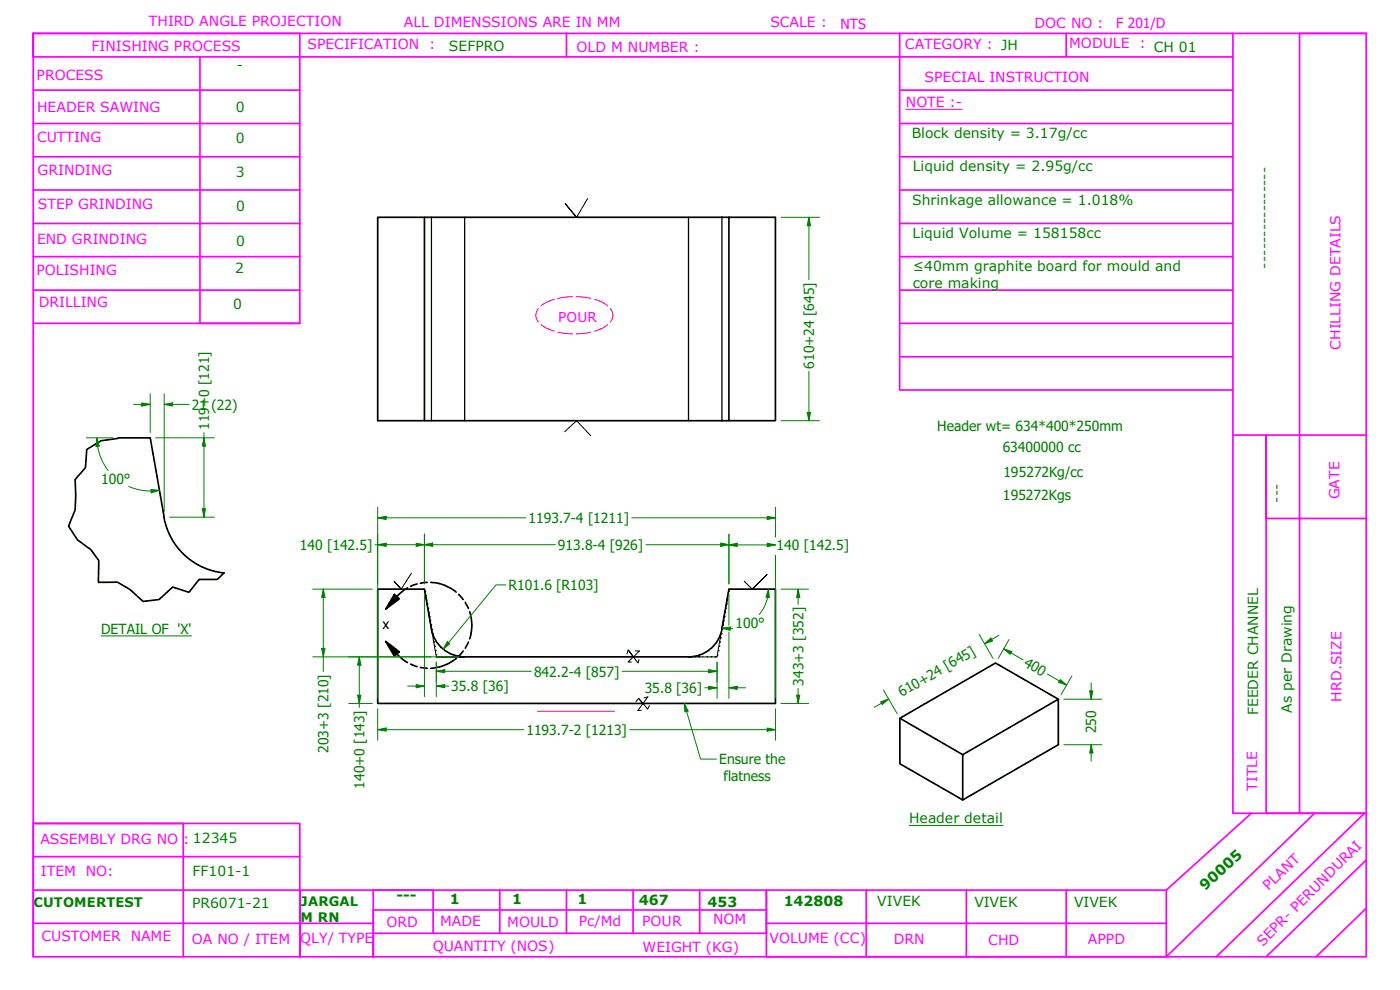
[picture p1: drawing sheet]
<svg xmlns="http://www.w3.org/2000/svg" width="420mm" height="297mm" viewBox="0 0 420 297" stroke-linecap="round" stroke-linejoin="round" font-family="sans-serif">
<!-- layer: Visible (ANSI) -->
<path d="M127.4 65.2h-14.1v61h14.1v-61h91.4M218.8 65.2h13.9v61h-13.9zM35.6 131.4h9.5l4.2 23.8M127.4 126.2h91.4M49.2 155.2a20.4 20.4 0 0 0 18 16.7M129.4 188.7a10.2 10.2 0 0 0 10 8.4h67.3a10.2 10.2 0 0 0 10-8.4M129.5 188.6l-2.1-11.8h-14.1v34.3h119.4v-34.3h-13.9l-2.1 11.8M317.6 209.8l-18.8-10.9-28.7 16.6v13.7l18.8 10.8 28.7-16.6v-13.6l-28.7 16.6-18.8-10.9M288.9 226.4v13.6" fill="none" stroke="#000" stroke-width=".51"/>
<!-- layer: Visible Narrow (ANSI) -->
<path d="M129.5 65.2v61M139.4 65.2v61M206.6 65.2v61M216.7 65.2v61" fill="none" stroke="#000" stroke-width=".38"/>
<!-- layer: Break Line (ANSI) -->
<path d="M35.6 131.4l-5.3 .9-4.3 2.6-.3 5.4-3.2 3.6 .2 4.7-.2 4.4-1.9 4.8 2.6 4.2 4 2.9 2.5 3.3-.2 6.5h5.7l3.9 2.2 3.8 3.6 4.9-.6 4-3.8 4.9 1.6 3.1-3.9h5.4l2-1.9" fill="none" stroke="#000" stroke-width=".51"/>
<!-- layer: Symbol (ANSI) -->
<path d="M30.4 190.8h27.1" fill="none" stroke="#008000" stroke-width=".3"/>
<!-- layer: Detail Boundary (ANSI) -->
<g fill="none" stroke="#000" stroke-width=".51">
<path d="M118.4 178.4l1.4 1.3-4 3zM122.3 176.4l-2.7 2.1-3.8 4.2M125.2 175.2l-1.9 .7M128.2 174.7l-2 .3M129.3 174.7a12.7 12.7 0 0 1 7.6 3M137.7 178.4l1.3 1.5M115.8 192.5l4 3.1-1.4 1.3zM115.8 192.5l3.8 4.2 2.7 2.1M123.3 199.2l1.9 .8M136.9 197.6a13.9 13.9 0 0 1-7.6 2.9M139 195.3l-1.3 1.6M139.6 180.7l1 1.8"/>
<path d="M140.6 192.6l-1 1.9M141 183.6a13.2 13.2 0 0 1 0 8.1M126.2 200.3l2 .2"/>
</g>
<g fill="#000">
<path d="M118.4 178.4l1.4 1.3-4 3z" fill-rule="evenodd"/>
<path d="M115.8 192.5l4 3.1-1.4 1.3z" fill-rule="evenodd"/>
</g>
<!-- layer: Title (ANSI) -->
<g fill="none" stroke="#f0f" stroke-width=".51">
<path d="M60 17.1v79.9h30M170 10v7.1M270 10v77h100M320 10v7.1M370 17.1v226.9h40h-20M370 17.1h-360v-7.1v277.1h400v-277.1h-400h80v87h-80M370 10v7.1M410 10h-20v234h-10v-113.5v25.1h30M10 27h80M10 37.1h80M270 27h100M270 37.1h100"/>
<path d="M10 47h80M10 57h80M270 47h100M270 57h100M10 67h80M10 77h80M270 67h100M270 77h100M10 87h80M270 87v30h100M270 97h100M270 107h100"/>
<path d="M370 130.5h40M10 247.1h45v40M10 257h80M375.5 244l-25.5 23.1M394.5 244l-44.5 43.1M409.5 244l-44.5 43.1M410 258l-30 29.1M10 277h102M10 267.1h80M150 267.1v12.9M170 267.1v12.9M190 267.1v12.9"/>
<path d="M210 267.1v12.9M230 273h-118v14.1M230 277h120M260 267.1v20M290 267.1v20M320 267.1v20M410 272.5l-15 14.6M10 287.1v-40h80v40v-20h260v20M112 287.1v-7.1h118v-12.9v20h120M130 280v-12.9h-18v20"/>
</g>
<path d="M271.8 32.8h17" fill="none" stroke="#f0f" stroke-width=".3"/>
<!-- layer: Sketch Geometry (ANSI) -->
<g fill="none" stroke="#000" stroke-width=".3">
<path d="M176.3 59.6l-3.3 5.6-3.5-4.2 3.5 4.2M169.5 129.5l3.5-3.3 4.3 4.5M123.4 172l-3 4.8-2.2-2.5 2.2 2.5M127.4 176.8v.4M127.4 177.3h.1M127.5 177.5h.1M127.5 177.6l.2 .9M127.7 178.6h.1M127.7 178.7h.1M127.8 178.9l.1 .9M127.9 179.9h.1M218.2 179.9h.1"/>
<path d="M218.4 178.7h.1M218.4 178.9l-.2 .9M218.4 178.6h.1M218.6 177.3h.1M218.6 177.5h.1M218.6 177.6l-.2 .9M218.8 176.8l-.1 .4M223.3 174.4l2.4 2.4 4.5-4.4-4.5 4.4M128 180h.1M128 180.1l.1 .9M128.1 181.2h.1M128.1 181.3h.1"/>
<path d="M128.2 181.4l.1 .9M128.4 182.4h.1M128.4 182.5h.1M128.4 182.7l.2 .9M128.6 183.7h.1M128.6 183.8h.1M128.7 183.9l.1 .9M128.8 185h.1M128.8 185.1h.1M128.8 185.2l.2 .9M129 186.2h.1M129 186.4h.1"/>
<path d="M129.1 186.5l.1 .9M129.3 187.5h.1M129.3 187.6h.1M129.3 187.8l.2 .8M129.5 188.8h.1M129.5 188.9h.1M129.5 189l.2 .9M129.7 190h.1M129.7 190.2h.1M129.7 190.3l.2 .9M129.9 191.3h.1M130 191.4h.1"/>
<path d="M130 191.6l.1 .9M130.2 192.6h.1M130.2 192.7h.1M130.2 192.8l.2 .9M130.4 193.9h.1M130.4 194h.1M130.4 194.1l.2 .9M130.6 195.1h.1M130.6 195.2h.1M130.7 195.4l.1 .9M130.8 196.3v.1M130.9 196.5h.1"/>
<path d="M130.9 196.6v.5h.5M131.5 197.1h.1M131.6 197.1h.1M131.8 197.1h.8M132.7 197.1h.1M132.8 197.1h.1M133 197.1h.8M133.9 197.1h.1M134 197.1h.1M134.2 197.1h3.3M137.6 197.1h.1M137.7 197.1h.1"/>
<path d="M137.9 197.1h.8M138.8 197.1h.1M138.9 197.1h.1M139.1 197.1h.3M188.5 195l-.3 1.2M190.1 197.1l-1.6-2.1 3 3.9 .3-1M190.7 195.3h1.2l-3.4 3.3 1 .1M206.6 197.1h.5M207.2 197.1h.1M207.3 197.1h.1M207.5 197.1h.8M208.4 197.1h.1"/>
<path d="M208.5 197.1h.1M208.7 197.1h.8M209.6 197.1h.1M209.7 197.1h.1M209.9 197.1h2.1M212.1 197.1h.1M212.2 197.1h1M213.3 197.1h.1M213.4 197.1h.1M213.6 197.1h.8M214.5 197.1h.1M214.6 197.1h.1"/>
<path d="M215.3 196.5h.1M215.3 196.6l-.1 .5h-.4M215.3 196.3v.1M215.5 195.4l-.2 .9M215.5 195.1h.1M215.5 195.2h.1M215.7 194h.1M215.7 194.1l-.2 .9M215.8 193.9h.1M215.9 192.8l-.1 .9M216 192.6h.1M216 192.7h.1"/>
<path d="M216.2 191.4h.1M216.2 191.6l-.2 .9M216.2 191.3h.1M216.3 190.3l-.1 .9M216.4 190h.1M216.4 190.2h.1M216.6 188.9h.1M216.6 189l-.2 .9M216.7 188.8h.1M216.8 187.8l-.1 .8M216.9 187.5h.1M216.9 187.6h.1"/>
<path d="M217 186.4h.1M217 186.5l-.1 .9M217.1 186.2h.1M217.3 185h.1M217.3 185.1h.1M217.3 185.2l-.2 .9M217.5 183.8h.1M217.5 183.9l-.1 .9M217.6 183.7h.1M217.7 182.4h.1M217.7 182.5h.1M217.7 182.7l-.1 .9"/>
<path d="M217.9 181.3h.1M217.9 181.4l-.1 .9M218 181.2h.1M218.2 180h.1M218.2 180.1l-.2 .9M191.6 209.5l-.7 1M193 211.1l-1.4-1.6 2.8 3.3 .5-1.1M193.3 209.4l1.1-.3-3 4.1 1.1-.1"/>
</g>
<path d="M130.9 197.1h8.5" fill="none" stroke="#000" stroke-width=".38"/>
<!-- layer: Dimension (ANSI) -->
<path d="M113.3 155.4h2.6" fill="none" stroke="#008000" stroke-width=".3"/>
<path d="M113.3 155.4l2.6-.5v1z" fill-rule="evenodd" fill="#008000"/>
<path d="M113.3 155.4l2.6-.5v1zM230.3 155.4h2.4" fill="none" stroke="#008000" stroke-width=".3"/>
<path d="M230.3 154.9l2.4 .5-2.4 .5z" fill-rule="evenodd" fill="#008000"/>
<path d="M113.3 152.2v57.3M115.9 155.4h42M189.6 155.4h40.7M230.3 154.9l2.4 .5-2.4 .5zM232.7 152.2v8.9M232.7 166.7v42.8M239.5 208.6v2.5" fill="none" stroke="#008000" stroke-width=".3"/>
<path d="M239.1 208.6h.9l-.5 2.5z" fill-rule="evenodd" fill="#008000"/>
<path d="M239.5 176.8v2.4M239.1 208.6h.9l-.5 2.5z" fill="none" stroke="#008000" stroke-width=".3"/>
<path d="M239.5 176.8l.5 2.4h-.9z" fill-rule="evenodd" fill="#008000"/>
<path d="M242.8 123.7v2.5M234.4 176.8h8.3M239.5 176.8l.5 2.4h-.9zM239.5 179.2v2.1M234.4 211.1h8.3M239.5 206.5v2.1" fill="none" stroke="#008000" stroke-width=".3"/>
<path d="M242.3 123.7h1l-.5 2.5z" fill-rule="evenodd" fill="#008000"/>
<path d="M242.8 65.2v2.5M242.3 123.7h1l-.5 2.5z" fill="none" stroke="#008000" stroke-width=".3"/>
<path d="M242.8 65.2l.5 2.5h-1z" fill-rule="evenodd" fill="#008000"/>
<path d="M234.4 65.2h11.5M242.8 65.2l.5 2.5h-1zM242.8 67.7v16.2M242.8 111.4v12.3M234.4 126.2h11.5M124.9 163.4h2.5" fill="none" stroke="#008000" stroke-width=".3"/>
<path d="M124.9 163l2.5 .4-2.5 .5z" fill-rule="evenodd" fill="#008000"/>
<path d="M113.3 163.4h2.6M124.9 163l2.5 .4-2.5 .5z" fill="none" stroke="#008000" stroke-width=".3"/>
<path d="M113.3 163.4l2.6-.4v.9z" fill-rule="evenodd" fill="#008000"/>
<path d="M112.6 163.4h.7M113.3 163.4l2.6-.4v.9zM113.3 160.3v14.9M115.9 163.4h9M127.4 163.4h2.5M127.4 160.3v14.9" fill="none" stroke="#008000" stroke-width=".3"/>
<path d="M127.4 163.4l2.5-.5v1z" fill-rule="evenodd" fill="#008000"/>
<path d="M127.4 163.4l2.5-.5v1zM216.3 163.4h2.5" fill="none" stroke="#008000" stroke-width=".3"/>
<path d="M216.3 162.9l2.5 .5-2.5 .5z" fill-rule="evenodd" fill="#008000"/>
<path d="M127.4 160.3v14.9M129.9 163.4h36.8M193.9 163.4h22.4M216.3 162.9l2.5 .5-2.5 .5zM218.8 160.3v14.9M216.7 188.5l2.5 .1" fill="none" stroke="#008000" stroke-width=".3"/>
<path d="M216.7 188.5l2.5-.4-.1 1.1z" fill-rule="evenodd" fill="#008000"/>
<path d="M230.6 176.8l-.2 2.4M216.7 188.5l2.5-.4-.1 1.1z" fill="none" stroke="#008000" stroke-width=".3"/>
<path d="M230.6 176.8l.3 2.5-1-.1z" fill-rule="evenodd" fill="#008000"/>
<path d="M61.2 131.4v2.4M230.4 179.2a11.9 11.9 0 0 1-2.5 5.2M230.6 176.8l.3 2.5-1-.1zM219.9 188.6h-.7" fill="none" stroke="#008000" stroke-width=".3"/>
<!-- layer: Sketch Geometry (ANSI) -->
<path d="M161.6 92.6a2.91 2.91 0 0 0 0 4M162.4 97.4a9 9 0 0 0 4 2M166.4 89.8a9 9 0 0 0-4 2M167.4 99.7l4.4 .5M171.8 89l-4.4 .5M172.9 89l4.5 .5M177.4 99.7l-4.5 .5M178.4 89.8a8.3 8.3 0 0 1 4 2M182.4 97.4a8.3 8.3 0 0 1-4 2M183.2 92.6a3.1 3.1 0 0 1 0 4M161.4 213.4h23" fill="none" stroke="#ff0080" stroke-width=".3"/>
<!-- layer: Dimension (ANSI) -->
<path d="M61.2 131.4l.5 2.4h-1z" fill-rule="evenodd" fill="#008000"/>
<path d="M61.2 131.4l.5 2.4h-1zM61.2 152.6v2.6" fill="none" stroke="#008000" stroke-width=".3"/>
<path d="M60.7 152.6h1l-.5 2.6z" fill-rule="evenodd" fill="#008000"/>
<path d="M29.1 131.4l.2 2.4M46.7 131.4h17.7M61.2 129.8v1.6M61.2 133.8v18.8M50.9 155.2h13.5M60.7 152.6h1l-.5 2.6z" fill="none" stroke="#008000" stroke-width=".3"/>
<path d="M29.1 131.4l.7 2.4-1 .1z" fill-rule="evenodd" fill="#008000"/>
<path d="M29.1 131.4l.7 2.4-1 .1zM47.8 147.1l-2.5 .3" fill="none" stroke="#008000" stroke-width=".3"/>
<path d="M45.3 146.9l2.5 .2-2.4 .8z" fill-rule="evenodd" fill="#008000"/>
<path d="M25.9 131.4h8.1M29.3 133.8a16 16 0 0 0 3.2 7.4M42.5 121.3h2.6M38.6 146a16 16 0 0 0 6.7 1.3M45.3 146.9l2.5 .2-2.4 .8z" fill="none" stroke="#008000" stroke-width=".3"/>
<path d="M42.5 120.9l2.6 .4-2.6 .5z" fill-rule="evenodd" fill="#008000"/>
<path d="M42.5 120.9l2.6 .4-2.6 .5zM49.3 121.3h2.5" fill="none" stroke="#008000" stroke-width=".3"/>
<path d="M49.3 121.3l2.5-.4v.9z" fill-rule="evenodd" fill="#008000"/>
<path d="M45.1 118.2v11.6M49.3 118.2v35.4M40.1 121.3h2.4M49.3 121.3l2.5-.4v.9zM51.8 121.3h5M218.8 163.5h2.4" fill="none" stroke="#008000" stroke-width=".3"/>
<path d="M218.8 163.5l2.4-.5v1z" fill-rule="evenodd" fill="#008000"/>
<path d="M218.8 163.5l2.4-.5v1zM230.3 163.5h2.4" fill="none" stroke="#008000" stroke-width=".3"/>
<path d="M230.3 163l2.4 .5-2.4 .5z" fill-rule="evenodd" fill="#008000"/>
<path d="M218.8 160.3v14.9M221.2 163.5h9.1M230.3 163l2.4 .5-2.4 .5zM232.7 160.3v.8M232.7 166.7v8.5M113.3 218.9h2.6" fill="none" stroke="#008000" stroke-width=".3"/>
<path d="M113.3 218.9l2.6-.5v1z" fill-rule="evenodd" fill="#008000"/>
<path d="M113.3 218.9l2.6-.5v1zM230.3 218.9h2.4" fill="none" stroke="#008000" stroke-width=".3"/>
<path d="M230.3 218.4l2.4 .5-2.4 .5z" fill-rule="evenodd" fill="#008000"/>
<path d="M134.6 192.8l-1.6 1.9M113.3 212.6v9.5M115.9 218.9h41.3M189 218.9h41.3M230.3 218.4l2.4 .5-2.4 .5zM232.7 212.6v9.5" fill="none" stroke="#008000" stroke-width=".3"/>
<path d="M134.2 192.5l.8 .7-2 1.5z" fill-rule="evenodd" fill="#008000"/>
<path d="M151.8 175.5h-3l-14.2 17.3M134.2 192.5l.8 .7-2 1.5zM317.9 204.3l2.2 1.2" fill="none" stroke="#008000" stroke-width=".3"/>
<!-- layer: Symbol (ANSI) -->
<path d="M272.9 247.7h28.1" fill="none" stroke="#008000" stroke-width=".3"/>
<!-- layer: Dimension (ANSI) -->
<path d="M318.2 203.9l1.9 1.6-2.4-.8z" fill-rule="evenodd" fill="#008000"/>
<path d="M301.2 194.7l2.2 1.2M318.2 203.9l1.9 1.6-2.4-.8z" fill="none" stroke="#008000" stroke-width=".3"/>
<path d="M301.2 194.7l2.5 .8-.6 .8z" fill-rule="evenodd" fill="#008000"/>
<path d="M301.2 194.7l2.5 .8-.6 .8zM302.8 191.9l-3.2 5.6M303.4 195.9l3.6 2.1M314.3 202.2l3.6 2.1M321.7 202.8l-3.2 5.6M327.5 223.4v2.5" fill="none" stroke="#008000" stroke-width=".3"/>
<path d="M327.5 223.4l.5 2.5h-1z" fill-rule="evenodd" fill="#008000"/>
<path d="M327.5 207.3v2.5M327.5 223.4l.5 2.5h-1z" fill="none" stroke="#008000" stroke-width=".3"/>
<path d="M327 207.3h1l-.5 2.5z" fill-rule="evenodd" fill="#008000"/>
<path d="M319.3 209.8h11.3M327 207.3h1l-.5 2.5zM327.5 204.8v2.5M319.3 223.4h11.3M327.5 225.9v2.5" fill="none" stroke="#008000" stroke-width=".3"/>
<!-- layer: Symbol (ANSI) -->
<path d="M205.4 211.1l.7 2.4" fill="none" stroke="#008000" stroke-width=".3"/>
<path d="M205.4 211.1l1.1 2.2-1 .3z" fill-rule="evenodd" fill="#008000"/>
<path d="M205.4 211.1l1.1 2.2-1 .3zM206.1 213.5l4.1 14.3h4.8" fill="none" stroke="#008000" stroke-width=".3"/>
<!-- layer: Dimension (ANSI) -->
<path d="M130.9 201.4h2.6" fill="none" stroke="#008000" stroke-width=".3"/>
<path d="M130.9 201.4l2.6-.5v1z" fill-rule="evenodd" fill="#008000"/>
<path d="M130.9 201.4l2.6-.5v1zM212.7 201.4h2.5" fill="none" stroke="#008000" stroke-width=".3"/>
<path d="M212.7 200.9l2.5 .5-2.5 .5z" fill-rule="evenodd" fill="#008000"/>
<path d="M130.9 198.7v5.9M215.2 198.7v5.9M107.8 208.6v2.5M133.5 201.4h25.9M186.7 201.4h26M212.7 200.9l2.5 .5-2.5 .5z" fill="none" stroke="#008000" stroke-width=".3"/>
<path d="M107.3 208.6h1l-.5 2.5z" fill-rule="evenodd" fill="#008000"/>
<path d="M107.8 197.1v2.5M107.3 208.6h1l-.5 2.5z" fill="none" stroke="#008000" stroke-width=".3"/>
<path d="M107.8 197.1l.5 2.5h-1z" fill-rule="evenodd" fill="#008000"/>
<path d="M104.6 197.1h33.3M107.8 197.1l.5 2.5h-1zM107.8 199.6v9M104.6 211.1h7.2M107.8 211.1v1.2M124.9 205.9h2.5" fill="none" stroke="#008000" stroke-width=".3"/>
<path d="M124.9 205.4l2.5 .5-2.5 .5z" fill-rule="evenodd" fill="#008000"/>
<path d="M124.9 205.4l2.5 .5-2.5 .5zM130.9 205.9h2.6" fill="none" stroke="#008000" stroke-width=".3"/>
<path d="M130.9 205.9l2.6-.5v1z" fill-rule="evenodd" fill="#008000"/>
<path d="M127.4 178.4v30.6M130.9 198.7v10.3M122.4 205.9h2.5M130.9 205.9l2.6-.5v1zM133.5 205.9h1.2M218.8 206.4h2.4" fill="none" stroke="#008000" stroke-width=".3"/>
<path d="M218.8 206.4l2.4-.5v1z" fill-rule="evenodd" fill="#008000"/>
<path d="M212.7 206.4h2.5M218.8 206.4l2.4-.5v1z" fill="none" stroke="#008000" stroke-width=".3"/>
<path d="M212.7 205.9l2.5 .5-2.5 .5z" fill-rule="evenodd" fill="#008000"/>
<path d="M218.8 178.4v9.2M97 194.5v2.6M215.2 198.7v10.8M218.8 189.6v19.9M211.5 206.4h1.2M212.7 205.9l2.5 .5-2.5 .5zM221.2 206.4h2.6" fill="none" stroke="#008000" stroke-width=".3"/>
<path d="M96.5 194.5h1l-.5 2.6z" fill-rule="evenodd" fill="#008000"/>
<path d="M97 176.8v2.4M96.5 194.5h1l-.5 2.6z" fill="none" stroke="#008000" stroke-width=".3"/>
<path d="M97 176.8l.5 2.4h-1z" fill-rule="evenodd" fill="#008000"/>
<path d="M93.9 176.8h17.9M97 176.8l.5 2.4h-1zM97 179.2v15.3M93.9 197.1h35.4M97 197.1v4.4M266.7 209.7l-2.2 1.3" fill="none" stroke="#008000" stroke-width=".3"/>
<path d="M264.3 210.6l2.4-.9-1.9 1.7z" fill-rule="evenodd" fill="#008000"/>
<path d="M297.6 191.9l-2.1 1.3M264.3 210.6l2.4-.9-1.9 1.7z" fill="none" stroke="#008000" stroke-width=".3"/>
<path d="M295.5 193.2l1.9-1.8 .5 .9z" fill-rule="evenodd" fill="#008000"/>
<path d="M293.9 190.4l4.1 7.1M295.5 193.2l1.9-1.8 .5 .9zM299.8 190.6l-2.2 1.3M264.5 211l-2.1 1.2M265.1 207l4.1 7.1" fill="none" stroke="#008000" stroke-width=".3"/>
<text font-size="4.3" fill="#008000" x="361.7" y="267.4" transform="rotate(-42 361.7 267.4)">90005</text>
<g font-size="4.2" fill="#f0f">
<text x="44.7" y="7.8">THIRD ANGLE PROJECTION</text>
<text x="121.2" y="8.2">ALL DIMENSSIONS ARE IN MM</text>
<text x="231.2" y="8.2">SCALE :</text>
<text x="252.3" y="8.6">NTS</text>
<text x="310.5" y="8.5">DOC NO :</text>
<text x="335" y="8.3">F 201/D</text>
<text x="27.5" y="15.2">FINISHING PROCESS</text>
<text x="92.3" y="14.6">SPECIFICATION</text>
<text x="128.8" y="14.6">:</text>
<text x="173" y="15.6">OLD M NUMBER :</text>
<text x="271.5" y="14.7">CATEGORY : JH</text>
<text x="320.9" y="14.5">MODULE</text>
<text x="341.9" y="14.5">:</text>
<text x="11" y="24.1">PROCESS</text>
<text x="277.5" y="24.6">SPECIAL INSTRUCTION</text>
<text x="11.2" y="33.6">HEADER SAWING</text>
<text x="271.8" y="32.2">NOTE :-</text>
<text x="11.1" y="42.6">CUTTING</text>
<text x="11.3" y="52.6">GRINDING</text>
<text x="11.4" y="62.8">STEP GRINDING</text>
<text x="11.1" y="73.3">END GRINDING</text>
<text x="10.9" y="82.5">POLISHING</text>
<text x="11.6" y="92.3">DRILLING</text>
<text x="402.3" y="105" transform="rotate(-90 402.3 105)">CHILLING DETAILS</text>
<text x="402" y="149.8" transform="rotate(-90 402 149.8)">GATE</text>
<text x="402.6" y="210.5" transform="rotate(-90 402.6 210.5)">HRD.SIZE</text>
<text x="377.3" y="237.2" transform="rotate(-90 377.3 237.2)">TITLE</text>
<text x="12.1" y="253.1">ASSEMBLY DRG NO : 12345</text>
<text x="12.3" y="262.9">ITEM</text>
<text x="25.8" y="262.9">NO:</text>
<text x="380.7" y="267.3" transform="rotate(-44 380.7 267.3)">PLANT</text>
<text x="116" y="278.1">ORD</text>
<text x="132.1" y="277.9">MADE</text>
<text x="152.2" y="278">MOULD</text>
<text x="173.7" y="277.8">Pc/Md</text>
<text x="192.7" y="277.9">POUR</text>
<text x="214.1" y="277.4">NOM</text>
<text x="12.4" y="282.2">CUSTOMER</text>
<text x="39.2" y="282.2">NAME</text>
<text x="57.6" y="283.3">OA NO / ITEM</text>
<text x="90.1" y="283.1">QLY/ TYPE</text>
<text x="129.9" y="285.3">QUANTITY (NOS)</text>
<text x="192.8" y="285.5">WEIGHT (KG)</text>
<text x="230.9" y="283.1">VOLUME (CC)</text>
<text x="268.3" y="283.4">DRN</text>
<text x="296.5" y="283.5">CHD</text>
<text x="326.5" y="283.2">APPD</text>
<text x="379" y="284" transform="rotate(-45 379 284)">SEPR- PERUNDURAI</text>
</g>
<g font-size="4.2" fill="#008000">
<text x="134.7" y="15.3">SEFPRO</text>
<text x="346.3" y="15.5">CH 01</text>
<text x="71.1" y="21">-</text>
<text x="70.7" y="33.5">0</text>
<text x="273.6" y="41.5">Block density = 3.17g/cc</text>
<text x="70.8" y="43">0</text>
<text x="70.8" y="53.1">3</text>
<text x="273.9" y="51.4">Liquid density = 2.95g/cc</text>
<text x="70.9" y="63.4">0</text>
<text x="273.7" y="61.5">Shrinkage allowance = 1.018%</text>
<text x="273.9" y="71.3">Liquid Volume = 158158cc</text>
<text x="70.9" y="73.9">0</text>
<text x="70.5" y="82">2</text>
<text x="273.9" y="81.2">≤40mm graphite board for mould and</text>
<text x="380.9" y="80.6" transform="rotate(-90 380.9 80.6)">----------------</text>
<text x="273.9" y="86.3">core making</text>
<text x="70" y="92.6">0</text>
<text x="244.3" y="110.6" transform="rotate(-90 244.3 110.6)">610+24 [645]</text>
<text x="57.6" y="123">21 (22)</text>
<text x="62.8" y="129.1" transform="rotate(-90 62.8 129.1)">119+0 [121]</text>
<text x="281.3" y="129.3">Header wt= 634*400*250mm</text>
<text x="300.9" y="135.5">63400000 cc</text>
<text x="301.1" y="143.1">195272Kg/cc</text>
<text x="30.4" y="145.1">100°</text>
<text x="301" y="150">195272Kgs</text>
<text x="384.6" y="150.8" transform="rotate(-90 384.6 150.8)">---</text>
<text x="158.6" y="157">1193.7-4 [1211]</text>
<text x="90" y="165.1">140 [142.5]</text>
<text x="167.4" y="165">913.8-4 [926]</text>
<text x="233" y="165.1">140 [142.5]</text>
<text x="152.7" y="177.1">R101.6 [R103]</text>
<text x="30.4" y="190.2">DETAIL OF 'X'</text>
<text x="220.7" y="188.3">100°</text>
<text x="160.3" y="203">842.2-4 [857]</text>
<text x="307" y="199.7" transform="rotate(30 307 199.7)">400</text>
<text x="135.4" y="207.4">35.8 [36]</text>
<text x="193.5" y="207.9">35.8 [36]</text>
<text x="241.2" y="205.7" transform="rotate(-90 241.2 205.7)">343+3 [352]</text>
<text x="270.6" y="209.2" transform="rotate(-30 270.6 209.2)">610+24 [645]</text>
<text x="377.6" y="214.6" transform="rotate(-90 377.6 214.6)">FEEDER CHANNEL</text>
<text x="387.7" y="213.9" transform="rotate(-90 387.7 213.9)">As per Drawing</text>
<text x="158" y="220.5">1193.7-2 [1213]</text>
<text x="329" y="220" transform="rotate(-90 329 220)">250</text>
<text x="98.6" y="225.9" transform="rotate(-90 98.6 225.9)">203+3 [210]</text>
<text x="215.8" y="229.3">Ensure the</text>
<text x="109.4" y="236.7" transform="rotate(-90 109.4 236.7)">140+0 [143]</text>
<text x="217.2" y="234.3">flatness</text>
<text x="272.9" y="247">Header detail</text>
<text x="57.8" y="262.7">FF101-1</text>
<text x="119" y="269.9">---</text>
<text x="57.7" y="272.4">PR6071-21</text>
<text x="135" y="271.3">1</text>
<text x="153.7" y="271.4">1</text>
<text x="173.4" y="271.4">1</text>
<text x="191.7" y="271.4">467</text>
<text x="212.3" y="272">453</text>
<text x="235.2" y="271.7">142808</text>
<text x="263.3" y="271.8">VIVEK</text>
<text x="292.4" y="272.1">VIVEK</text>
<text x="322.3" y="272">VIVEK</text>
</g>
<text font-size="4.2" x="114.8" y="188.8">x</text>
<text font-size="4.1" fill="#f0f" x="167.5" y="96.6">POUR</text>
<g font-size="3.9" fill="#008000">
<text x="10.1" y="272.2">CUTOMERTEST</text>
<text x="90.2" y="272">JARGAL</text>
<text x="90.2" y="276.8">M RN</text>
</g>
</svg>
